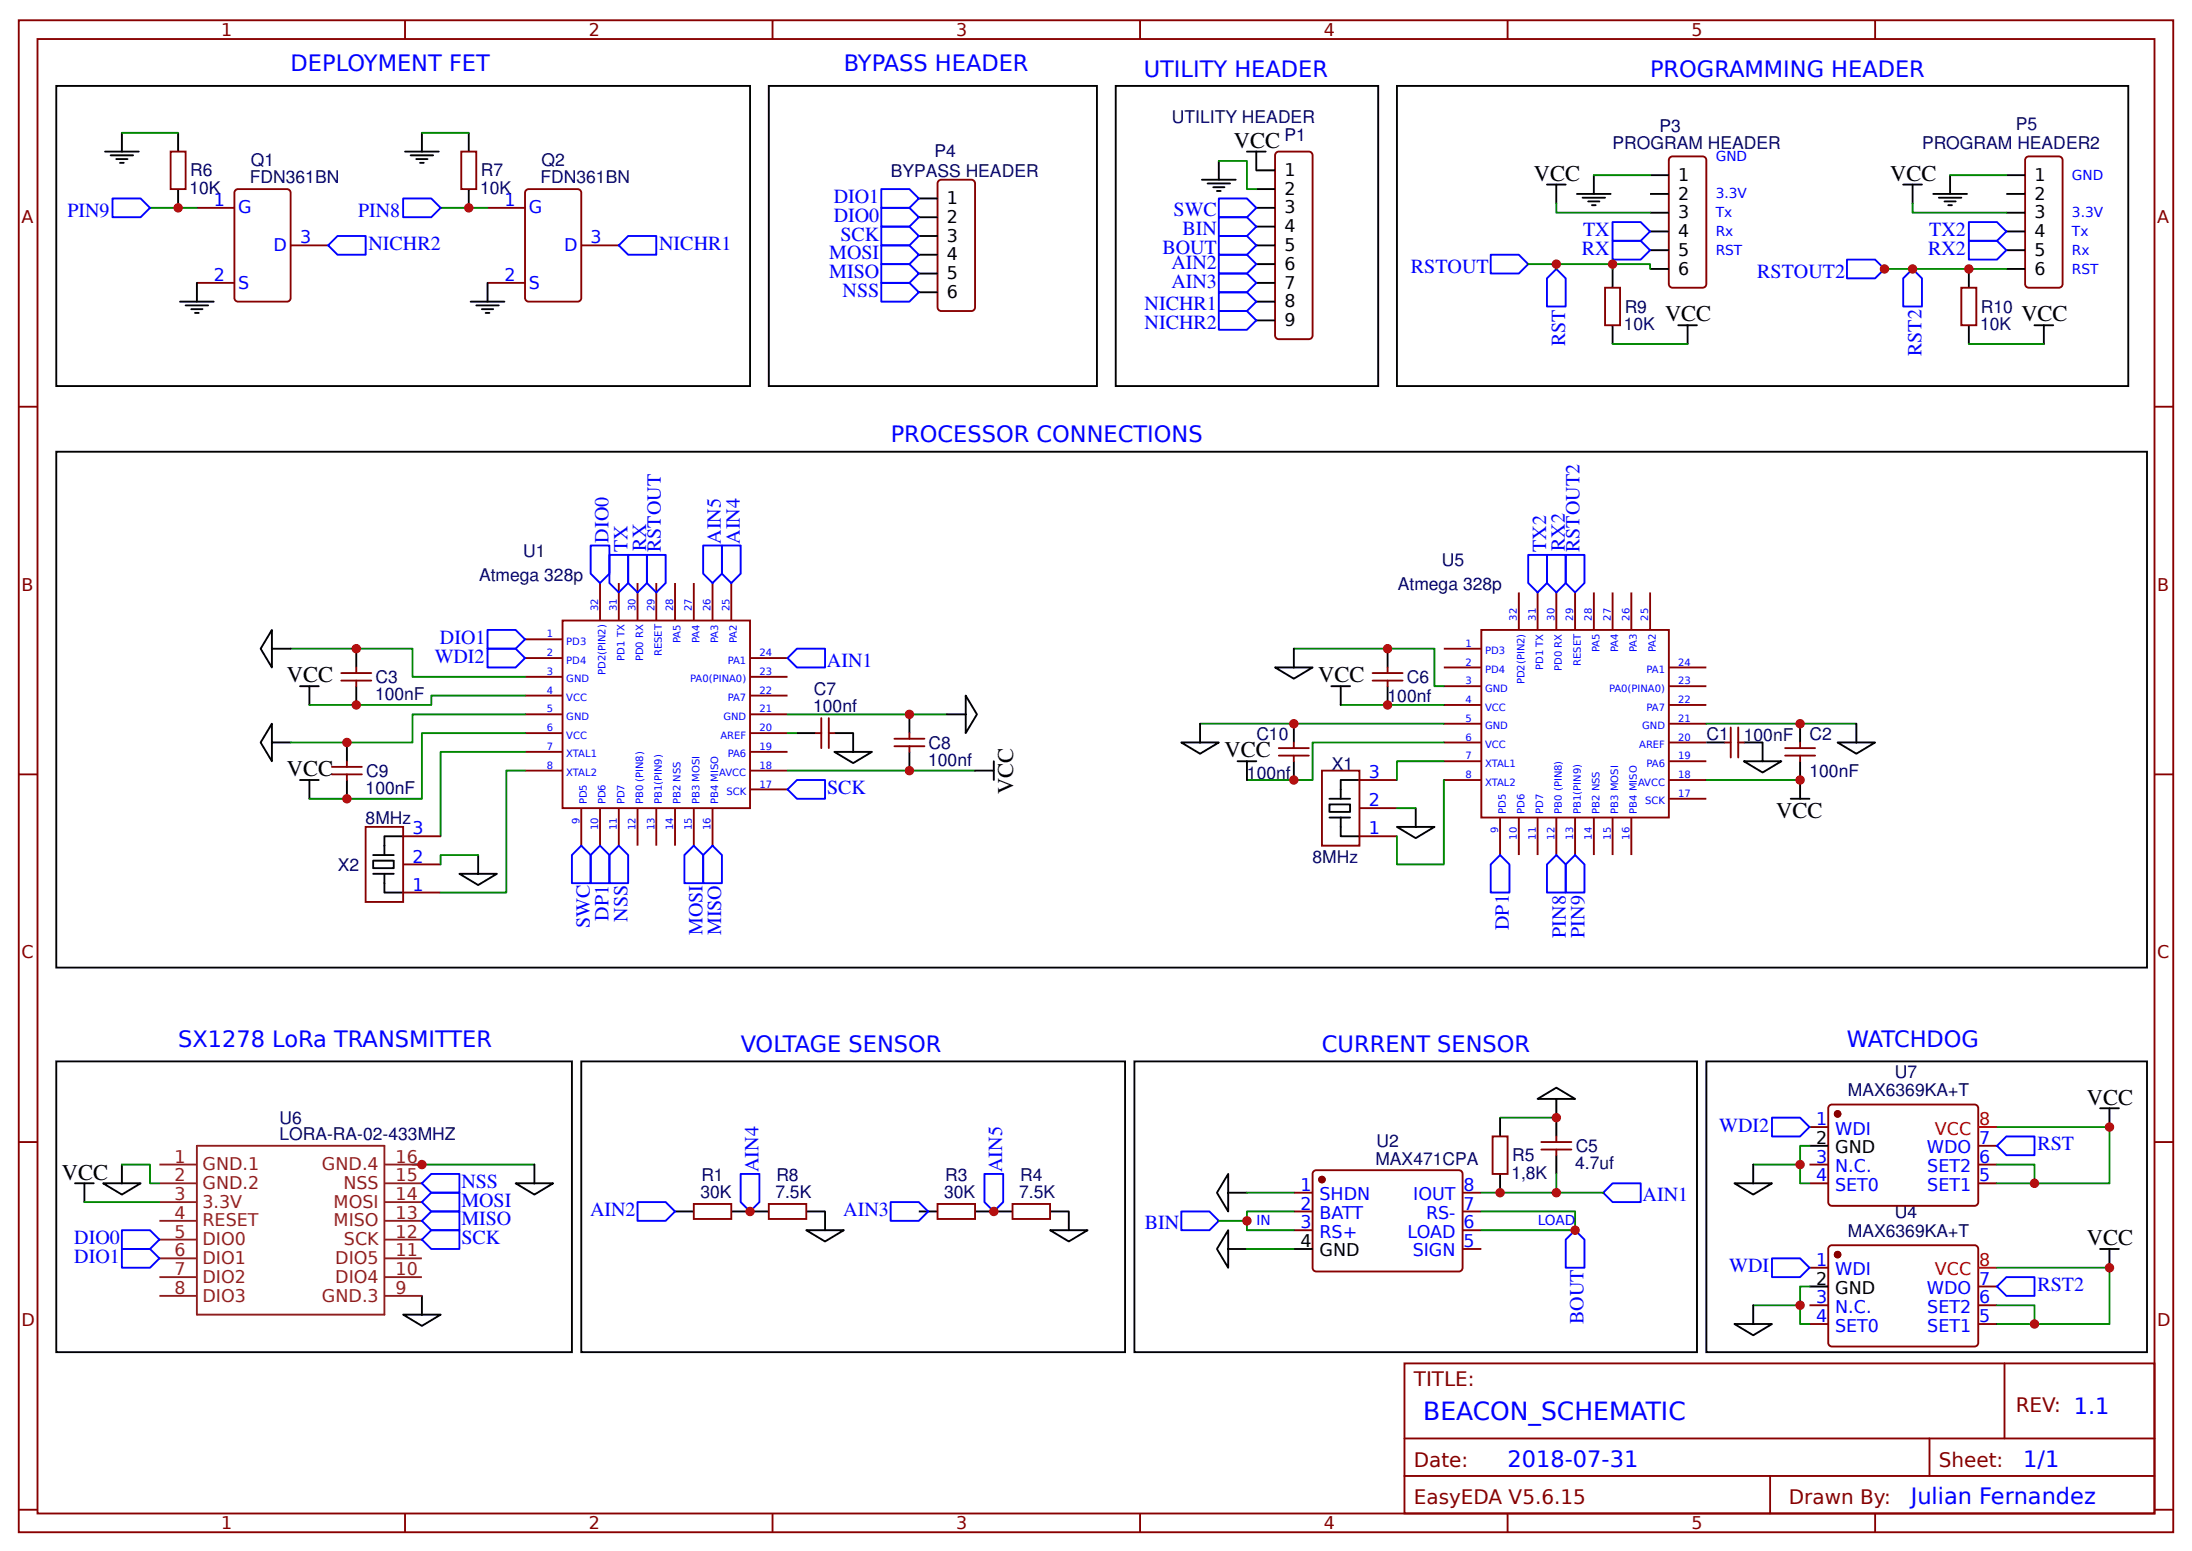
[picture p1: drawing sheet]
<svg xmlns="http://www.w3.org/2000/svg" width="309mm" height="219mm" viewBox="0 0 309 219" stroke-linecap="round" stroke-linejoin="round" font-family="sans-serif">
<g fill="none" stroke="#800" stroke-width=".26">
<path d="M2.6 2.9h304.1v213.2h-304.1zM5.3 5.5h298.7v208h-298.7zM57.1 2.9v2.6M109 2.9v2.6M160.9 2.9v2.6M212.7 2.9v2.6M264.6 2.9v2.6M24.1 21.4h2.1v5.3h-2.1zM27.8 39.9h5.3M27.8 29.3h5.3M33.3 26.7h7.2l.4 .2 .1 .3v14.8l-.3 .5h-7.1l-.5-.2v-.3v-14.8zM41 34.6h5.3"/>
<path d="M65.1 21.4h2.1v5.3h-2.1zM68.8 39.9h5.3M68.8 29.3h5.3M74.3 26.7h7.2l.4 .2 .1 .3v14.8l-.2 .5h-7.2l-.4-.2-.1-.3v-14.8zM82 34.6h5.3M132.6 25.4l4.5-.1 .2 .1 .3 .5v17.4l-.3 .5-.2 .1h-4.3l-.2-.1-.3-.5v-17.4zM180 21.6l.4-.2h4.3l.4 .2 .1 .3v25.4l-.3 .5h-.2h-4.3h-.2l-.3-.5v-25.4zM235.7 22.1h4.5l.5 .2 .1 .3v17.5l-.1 .2-.5 .3h-4.2l-.3-.1-.2-.4v-17.5zM286 22.1h4.5l.5 .2v.3v17.5v.2l-.5 .3h-4.2l-.3-.1-.3-.4v-17.5zM2.6 57.4h2.7M226.5 40.6h2.1v5.3h-2.1zM276.8 40.6h2.1v5.3h-2.1z"/>
<path d="M304 57.4h2.7M48.2 94.9h4.2M48.2 96h4.2M50.3 94.1v.8M50.3 96v.8M74.1 90.2h5.3M74.1 92.8h5.3M74.1 95.5h5.3M74.1 98.1h5.3M79.4 87.5h26.4v26.5h-26.4zM84.7 82.2v5.3M87.3 82.2v5.3"/>
<path d="M90 82.2v5.3M92.6 82.2v5.3M95.2 82.2v5.3M97.9 82.2v5.3M100.5 82.2v5.3M103.2 82.2v5.3M105.8 92.8h5.3M105.8 95.5h5.3M105.8 98.1h5.3M193.7 94.9h4.2M193.7 96h4.2M195.8 94.1v.8"/>
<path d="M195.8 96v.8M203.7 91.5h5.3M203.7 94.1h5.3M203.7 96.8h5.3M203.7 99.4h5.3M209 88.8h26.5v26.5h-26.5zM214.3 83.6v5.2M217 83.6v5.2M219.6 83.6v5.2M222.2 83.6v5.2M224.9 83.6v5.2M227.5 83.6v5.2"/>
<path d="M230.2 83.6v5.2M232.8 83.6v5.2M235.5 94.1h5.3M235.5 96.8h5.3M235.5 99.4h5.3M2.6 109.2h2.7M46.8 109.2h4.3M46.8 108.2h4.3M48.9 107.4v.8M48.9 109.2v.8M51.6 116.6h5.3v10.6h-5.3zM56.9 118h5.3"/>
<path d="M74.1 100.8h5.3M74.1 103.4h5.3M74.1 106h5.3M74.1 108.7h5.3M82 114v5.3M84.7 114v5.3M87.3 114v5.3M90 114v5.3M92.6 114v5.3M95.2 114v5.3M97.9 114v5.3M100.5 114v5.3"/>
<path d="M105.8 100.8h5.3M105.8 103.4h5.3M105.8 106h5.3M105.8 108.7h5.3M105.8 111.3h5.3M115.1 103.4h.8M115.9 101.3v4.2M116.9 103.4h.8M116.9 101.3v4.2M126.2 104.2h4.2M126.2 105.3h4.2M128.3 103.4v.8"/>
<path d="M128.3 105.3v.7M180.4 105.5h4.3M180.4 106.6h4.3M182.6 104.7v.8M182.6 106.6v.8M186.5 108.7h5.3v10.6h-5.3zM191.8 118h5.3M191.8 110h5.3M191.8 114h5.3M203.7 102.1h5.3M203.7 104.7h5.3M203.7 107.4h5.3"/>
<path d="M203.7 110h5.3M211.7 115.3v5.3M214.3 115.3v5.3M217 115.3v5.3M219.6 115.3v5.3M222.2 115.3v5.3M224.9 115.3v5.3M227.5 115.3v5.3M230.2 115.3v5.3M235.5 102.1h5.3M235.5 104.7h5.3M235.5 107.4h5.3"/>
<path d="M235.5 110h5.3M235.5 112.7h5.3M243.4 104.7h.8M244.2 102.6v4.2M245.3 104.7h.8M245.3 102.6v4.2M251.9 105.5h4.2M251.9 106.6h4.2M254 104.7v.8M254 106.6v.8M304 109.2h2.7M56.9 125.9h5.3"/>
<path d="M56.9 121.9h5.3M255.3 159h2.7M258 156l.5-.2h20.1l.3 .1 .2 .4v13.5l-.5 .3h-20.1l-.3-.1-.2-.5zM2.6 161.1h2.7M97.9 169.8h5.3v2.1h-5.3zM108.5 169.8h5.3v2.1h-5.3zM132.3 169.8h5.3v2.1h-5.3zM142.9 169.8h5.3v2.1h-5.3zM182.6 168.2h2.6M182.6 170.9h2.6M182.6 173.5h2.6M185.3 165.3l.4-.3h20.1l.3 .1 .3 .5-.1 13.5-.5 .2h-20.1h-.2l-.3-.5z"/>
<path d="M206.4 168.2h2.6M206.4 170.9h2.6M206.4 173.5h2.6M206.4 176.2h2.6M210.6 160.3h2.1v5.3h-2.1zM217.5 161.1h4.2M217.5 162.1h4.2M219.6 160.3v.8M219.6 162.1v.8M255.3 178.8h2.7M255.3 164.3h2.7M255.3 166.9h2.7"/>
<path d="M258 175.9l.5-.3h20.1l.3 .1 .2 .5v13.5l-.5 .2h-20.1l-.3-.1-.2-.4zM279.1 164.3h2.7M279.1 166.9h2.7M279.1 161.6h2.7M304 161.1h2.7M198.2 192.3h105.8v21.2h-105.8zM255.3 184.1h2.7M255.3 186.7h2.7M279.1 184.1h2.7M279.1 186.7h2.7M279.1 181.5h2.7M282.8 192.3v10.6"/>
<path d="M2.6 212.9h2.7M57.1 213.5v2.6M109 213.5v2.6M160.9 213.5v2.6M198.2 202.9h105.8M198.2 208.2h105.8M212.7 213.5v2.6M249.8 208.2v5.3M264.6 213.5v2.6M272.3 202.9v5.3M304 212.9h2.7"/>
</g>
<g fill="none" stroke="#080" stroke-width=".26">
<path d="M17.2 18.7h7.9M59.5 18.7h6.6M21.2 29.3h6.6M62.2 29.3h6.6M172 22.7h3.9v4h1.4M215.6 37.3h4v.6M219.6 28.7v1.3h13.2M219.6 37.3h7.9v.6M224.9 24.7h7.9M227.5 37.3h5.3v.6M265.9 37.9h17.2M269.9 28.7v1.3h13.2"/>
<path d="M275.2 24.7h7.9M227.5 48.5h10.6M277.8 48.5h10.6M41 91.5h17.2v4h15.9M74.1 98.1h-13.2v1.3h-17.2M182.6 91.5h19.8v5.3h1.3M189.2 99.4h14.5M74.1 100.8h-15.9v3.9h-17.2M74.1 106h-11.9v12M74.1 103.4h-14.6v9.3h-15.8M74.1 108.7h-2.7v17.2h-9.2M111.1 100.8h22.5"/>
<path d="M111.1 108.7h26.5M111.1 103.4h1.3M169.3 102.1h34.4M197.1 114h2.7M203.7 107.4h-6.6v2.6M203.7 104.7h-18.5v5.3h-9.3M203.7 110v11.9h-6.6v-3.9M240.8 110h13.2M240.8 102.1h21.1M67.5 120.6h-5.3v1.3M211.7 157.6h7.9M281.8 159h15.9v7.9h-15.9"/>
<path d="M11.9 169.5h10.6M17.2 164.3h4v2.6h1.3M58.2 164.3h17.2M172 172.2h3.9M175.9 176.2h6.7M175.9 168.2h6.7M182.6 170.9h-6.7v2.6h6.7M209 170.9h13.2v2.6h-13.2M209 168.2h17.2M219.6 165.6v2.6M247.4 164.3h6.6v2.6h1.3M255.3 161.6h-1.3v2.7"/>
<path d="M281.8 178.8h15.9v7.9h-15.9M281.8 164.3h5.3v2.6M247.4 184.1h6.6v2.6h1.3M255.3 181.5h-1.3v2.6M281.8 184.1h5.3v2.6"/>
</g>
<g fill="none" stroke="#000" stroke-width=".26">
<path d="M7.9 12.1h97.9v42.4h-97.9zM17.2 18.7v2.7M25.1 18.7v2.7M59.5 18.7v2.7M66.1 18.7v2.7M108.5 12.1h46.3v42.4h-46.3zM157.4 12.1h37.1v42.4h-37.1zM197.1 12.1h103.2v42.4h-103.2zM14.8 21.4h4.8M15.6 21.9h3.2M16.4 22.4h1.6M16.9 23h.6"/>
<path d="M25.1 26.7v2.6M27.8 39.9v2.6M57.1 21.4h4.8M57.9 21.9h3.2M58.7 22.4h1.6M59.3 23h.5M66.1 26.7v2.6M68.8 39.9v2.6M129.6 28h2.7M129.6 30.6h2.7M129.6 33.3h2.7M129.6 35.9h2.7"/>
<path d="M129.6 38.6h2.7M169.6 25.3h4.8M170.4 25.9h3.2M171.2 26.4h1.6M171.7 26.9h.5M172 22.7v2.6M175.9 21.4h2.7M177.3 21.4v2.6h2.6M177.3 26.7h2.6M177.3 29.3h2.6M177.3 32h2.6M177.3 34.6h2.6"/>
<path d="M177.3 37.3h2.6M177.3 39.9h2.6M218.3 26h2.6M219.6 26v2.7M222.5 27.4h4.8M223.3 27.9h3.2M224.1 28.4h1.6M224.6 28.9h.6M224.9 24.7v2.7M227.5 37.9v2.7M232.8 24.7h2.7M232.8 27.4h2.7"/>
<path d="M232.8 30h2.7M232.8 32.6h2.7M232.8 35.3h2.7M232.8 37.9h2.7M268.5 26h2.7M269.9 26v2.7M272.8 27.4h4.7M273.6 27.9h3.2M274.4 28.4h1.6M274.9 28.9h.5M275.2 24.7v2.7M277.8 37.9v2.7"/>
<path d="M283.1 24.7h2.6M283.1 27.4h2.6M283.1 30h2.6M283.1 32.6h2.6M283.1 35.3h2.6M283.1 37.9h2.6M25.4 42.5h4.8M26.2 43.1h3.2M27 43.6h1.6M27.5 44.1h.5M66.4 42.5h4.8M67.2 43.1h3.2"/>
<path d="M68 43.6h1.6M68.5 44.1h.6M129.6 41.2h2.7M177.3 42.5h2.6M177.3 45.2h2.6M227.5 45.9v2.6M236.8 45.9h2.6M238.1 45.9v2.6M277.8 45.9v2.6M287.1 45.9h2.6M288.4 45.9v2.6M7.9 63.7h295v72.8h-295z"/>
<path d="M38.4 88.8v5.3l-1.6-2.6zM38.4 91.5h2.6M42.3 96.8h2.7M43.7 96.8v2.6M50.3 91.5v2.6M50.3 96.8v2.6M136.3 98.1l1.5 2.7-1.5 2.6zM179.9 94.1h5.3l-2.6 1.6zM182.6 91.5v2.6M187.9 96.8h2.6M189.2 96.8v2.6M195.8 91.5v2.6"/>
<path d="M195.8 96.8v2.6M38.4 102.1v5.3l-1.6-2.7zM38.4 104.7h2.6M42.3 110h2.7M43.7 110v2.7M48.9 104.7v2.7M48.9 110v2.7M56.9 118h-2.7v2.6M112.4 103.4h2.7M117.7 106h5.3l-2.6 1.6zM117.7 103.4h2.7v2.6M128.3 100.8v2.6"/>
<path d="M128.3 106v2.7M133.6 100.8h2.7M137.6 108.7h2.6M140.2 107.4v2.6M166.7 104.7h5.3l-2.7 1.6zM169.3 102.1v2.6M174.6 107.4h2.7M175.9 107.4v2.6M182.6 102.1v2.6M182.6 107.4v2.6M187.6 113.5h2.9v1h-2.9zM187.6 112.7h2.9"/>
<path d="M187.6 115.3h2.9M189.2 115.3v2.7h2.6M191.8 110h-2.6v2.7M197.1 116.6h5.3l-2.6 1.6zM199.8 114v2.6M240.8 104.7h2.6M246.1 107.4h5.3l-2.7 1.6zM246.1 104.7h2.6v2.7M252.7 112.7h2.6M254 102.1v2.6M254 107.4v5.3M259.3 104.7h5.3l-2.7 1.6z"/>
<path d="M261.9 102.1v2.6M52.7 121.4h2.9v1h-2.9zM52.7 120.6h2.9M52.7 123.2h2.9M54.2 123.2v2.7h2.7M64.8 123.2h5.3l-2.6 1.6zM67.5 120.6v2.6M7.9 149.7h72.8v41h-72.8zM82 149.7h76.7v41h-76.7zM160.1 149.7h79.3v41h-79.3zM211.7 157.6v2.7M217 155l2.6-1.6 2.6 1.6z"/>
<path d="M219.6 155v5.3M240.8 149.7h62.1v41h-62.1zM296.3 156.3h2.7M297.7 156.3v2.7M10.6 166.9h2.6M11.9 166.9v2.6M14.6 166.9h5.2l-2.6 1.6zM17.2 164.3v2.6M72.8 166.9h5.3l-2.7 1.6zM75.4 164.3v2.6M95.2 170.9h2.7M103.2 170.9h5.3"/>
<path d="M113.8 173.5h5.3l-2.7 1.6zM113.8 170.9h2.6v2.6M129.6 170.9h2.7M137.6 170.9h5.3M148.2 173.5h5.3l-2.7 1.6zM148.2 170.9h2.6v2.6M173.3 173.5v5.3l-1.6-2.6zM173.3 165.6v5.3l-1.6-2.7zM173.3 176.2h2.6M173.3 168.2h2.6M182.6 176.2h2.6M211.7 165.6v2.6"/>
<path d="M219.6 162.9v2.7M244.7 166.9h5.3l-2.6 1.6zM247.4 164.3v2.6M255.3 161.6h2.7M296.3 176.2h2.7M297.7 176.2v2.6M56.9 185.4h5.3l-2.7 1.6zM59.5 182.8v2.6M244.7 186.7h5.3l-2.6 1.6zM247.4 184.1v2.6M255.3 181.5h2.7"/>
</g>
<g fill="#800" stroke="#800" stroke-width=".26">
<circle cx="186.5" cy="166.4" r=".4"/>
<circle cx="259.3" cy="177" r=".4"/>
<circle cx="259.3" cy="157.1" r=".4"/>
</g>
<g fill="none" stroke="#8d2323" stroke-width=".26">
<path d="M22.5 164.3h5.3M22.5 166.9h5.3M22.5 169.5h5.3M22.5 172.2h5.3M22.5 174.8h5.3M22.5 177.5h5.3M27.8 161.6h26.4v23.8h-26.4zM54.2 164.3h5.3M54.2 166.9h5.3M54.2 169.5h5.3M54.2 172.2h5.3M54.2 174.8h5.3"/>
<path d="M54.2 177.5h5.3M22.5 180.1h5.3M22.5 182.8h5.3M54.2 180.1h5.3M54.2 182.8h5.3"/>
</g>
<path d="M279.1 159h2.7M279.1 178.8h2.7" fill="none" stroke="#f00" stroke-width=".26"/>
<g fill="none" stroke="#00f" stroke-width=".26">
<path d="M15.9 28h3.9l1.4 1.3-1.4 1.3h-3.9zM46.3 34.6l1.3-1.3h4v2.6h-4zM56.9 28h4l1.3 1.3-1.3 1.3h-4zM87.3 34.6l1.3-1.3h4v2.6h-4zM124.4 29.3h3.9l1.3 1.3-1.3 1.4h-3.9zM124.4 26.7h3.9l1.3 1.3-1.3 1.3h-3.9zM124.4 39.9h3.9l1.3 1.3-1.3 1.3h-3.9zM124.4 37.3h3.9l1.3 1.3-1.3 1.3h-3.9zM124.4 34.6h3.9l1.3 1.3-1.3 1.4h-3.9zM124.4 32h3.9l1.3 1.3-1.3 1.3h-3.9zM172 28h3.9l1.4 1.3-1.4 1.3h-3.9zM172 30.6h3.9l1.4 1.4-1.4 1.3h-3.9z"/>
<path d="M172 33.3h3.9l1.4 1.3-1.4 1.3h-3.9zM172 38.6h3.9l1.4 1.3-1.4 1.3h-3.9zM172 35.9h3.9l1.4 1.4-1.4 1.3h-3.9zM210.3 35.9h4l1.3 1.4-1.3 1.3h-4zM219.6 37.9l1.3 1.4v3.9h-2.6v-3.9zM227.5 34h4l1.3 1.3-1.3 1.3h-4zM227.5 31.3h4l1.3 1.3-1.3 1.4h-4zM260.6 36.6h4l1.3 1.3-1.3 1.4h-4zM268.5 39.3l1.4-1.4 1.3 1.4v3.9h-2.7zM277.8 34h4l1.3 1.3-1.3 1.3h-4zM277.8 31.3h4l1.3 1.3-1.3 1.4h-4zM172 41.2h3.9l1.4 1.3-1.4 1.4h-3.9z"/>
<path d="M172 43.9h3.9l1.4 1.3-1.4 1.3h-3.9zM83.3 76.9h2.7v4l-1.3 1.3-1.4-1.3zM86 78.3h2.6v3.9l-1.3 1.4-1.3-1.4zM88.6 78.3h2.7v3.9l-1.3 1.4-1.4-1.4zM91.3 78.3h2.6v3.9l-1.3 1.4-1.3-1.4zM99.2 76.9h2.7v4l-1.4 1.3-1.3-1.3zM101.9 76.9h2.6v4l-1.3 1.3-1.3-1.3zM215.6 78.3h2.7v3.9l-1.3 1.4-1.4-1.4zM218.3 78.3h2.6v3.9l-1.3 1.4-1.3-1.4zM220.9 78.3h2.7v3.9l-1.4 1.4-1.3-1.4zM68.8 91.5h4l1.3 1.3-1.3 1.3h-4zM68.8 88.8h4l1.3 1.4-1.3 1.3h-4z"/>
<path d="M112.4 91.5h4v2.6h-4l-1.3-1.3zM84.7 119.3l1.3 1.3v4h-2.7v-4zM87.3 119.3l1.3 1.3v4h-2.6v-4zM100.5 119.3l1.4 1.3v4h-2.7v-4zM111.1 111.3l1.3-1.3h4v2.7h-4zM80.7 120.6l1.3-1.3 1.3 1.3v4h-2.6zM96.6 120.6l1.3-1.3 1.3 1.3v4h-2.6zM210.3 121.9l1.4-1.3 1.3 1.3v4h-2.7zM218.3 121.9l1.3-1.3 1.3 1.3v4h-2.6zM222.2 120.6l1.4 1.3v4h-2.7v-4zM250 157.6h4l1.3 1.4-1.3 1.3h-4zM17.2 173.5h4l1.3 1.3-1.3 1.4h-4z"/>
<path d="M17.2 176.2h4l1.3 1.3-1.3 1.3h-4zM59.5 169.5l1.4-1.3h3.9v2.7h-3.9zM59.5 172.2l1.4-1.3h3.9v2.6h-3.9zM60.9 165.6h3.9v2.6h-3.9l-1.4-1.3zM60.9 173.5h3.9v2.7h-3.9l-1.4-1.4zM90 169.5h3.9l1.3 1.4-1.3 1.3h-3.9zM104.5 165.6h2.7v3.9l-1.4 1.4-1.3-1.4zM125.7 169.5h3.9l1.4 1.4-1.4 1.3h-3.9zM138.9 165.6h2.7v3.9l-1.4 1.4-1.3-1.4zM166.7 170.9h4l1.3 1.3-1.3 1.3h-4zM222.2 173.5l1.4 1.3v4h-2.7v-4zM226.2 168.2l1.3-1.3h4v2.6h-4z"/>
<path d="M250 177.5h4l1.3 1.3-1.3 1.3h-4zM283.1 160.3h4v2.6h-4l-1.3-1.3zM283.1 180.1h4v2.7h-4l-1.3-1.3z"/>
</g>
<g fill="#c00">
<circle cx="50.3" cy="99.4" r=".66"/>
<circle cx="48.9" cy="112.7" r=".66"/>
<circle cx="182.6" cy="110" r=".66"/>
<circle cx="182.6" cy="102.1" r=".66"/>
<circle cx="195.8" cy="99.4" r=".66"/>
<circle cx="195.8" cy="91.5" r=".66"/>
<circle cx="254" cy="102.1" r=".66"/>
<circle cx="254" cy="110" r=".66"/>
<circle cx="219.6" cy="37.3" r=".66"/>
<circle cx="265.9" cy="37.9" r=".66"/>
<circle cx="269.9" cy="37.9" r=".66"/>
<circle cx="254" cy="164.3" r=".66"/>
<circle cx="287.1" cy="166.9" r=".66"/>
<circle cx="297.7" cy="159" r=".66"/>
<circle cx="297.7" cy="178.8" r=".66"/>
<circle cx="287.1" cy="186.7" r=".66"/>
<circle cx="66.1" cy="29.3" r=".66"/>
<circle cx="25.1" cy="29.3" r=".66"/>
<circle cx="254" cy="184.1" r=".66"/>
<circle cx="59.5" cy="164.3" r=".66"/>
<circle cx="222.2" cy="173.5" r=".66"/>
<circle cx="128.3" cy="100.8" r=".66"/>
<circle cx="128.3" cy="108.7" r=".66"/>
<circle cx="50.3" cy="91.5" r=".66"/>
<circle cx="48.9" cy="104.7" r=".66"/>
<circle cx="219.6" cy="157.6" r=".66"/>
<circle cx="277.8" cy="37.9" r=".66"/>
<circle cx="227.5" cy="37.3" r=".66"/>
<circle cx="211.7" cy="168.2" r=".66"/>
<circle cx="219.6" cy="168.2" r=".66"/>
<circle cx="175.9" cy="172.2" r=".66"/>
<circle cx="105.8" cy="170.9" r=".66"/>
<circle cx="140.2" cy="170.9" r=".66"/>
</g>
<text font-size="3.5" fill="#00f" x="200.8" y="200.2">BEACON_SCHEMATIC</text>
<g font-size="3.2" fill="#00f">
<text x="41" y="10">DEPLOYMENT FET</text>
<text x="119.1" y="10">BYPASS HEADER</text>
<text x="161.4" y="10.8">UTILITY HEADER</text>
<text x="232.8" y="10.8">PROGRAMMING HEADER</text>
<text x="125.7" y="62.4">PROCESSOR CONNECTIONS</text>
<text x="25.1" y="147.6">SX1278 LoRa TRANSMITTER</text>
<text x="104.5" y="148.4">VOLTAGE SENSOR</text>
<text x="186.5" y="148.4">CURRENT SENSOR</text>
<text x="260.6" y="147.6">WATCHDOG</text>
<text x="212.7" y="206.9">2018-07-31</text>
<text x="285.5" y="206.9">1/1</text>
<text x="269.6" y="212.1">Julian Fernandez</text>
</g>
<g font-size="3.2">
<text x="174.1" y="20.8">VCC</text>
<text x="216.4" y="25.5">VCC</text>
<text x="266.7" y="25.5">VCC</text>
<text x="234.9" y="45.3">VCC</text>
<text x="285.2" y="45.3">VCC</text>
<text x="40.5" y="96.3">VCC</text>
<text x="186" y="96.3">VCC</text>
<text x="172.8" y="106.8">VCC</text>
<text x="40.5" y="109.5">VCC</text>
<text x="142.9" y="112.1" transform="rotate(-90 142.9 112.1)">VCC</text>
<text x="250.6" y="115.3">VCC</text>
<text x="294.5" y="155.8">VCC</text>
<text x="8.7" y="166.4">VCC</text>
<text x="294.5" y="175.6">VCC</text>
</g>
<g font-size="2.8" fill="#00f">
<text x="117.6" y="28.6">DIO1</text>
<text x="9.5" y="30.6">PIN9</text>
<text x="50.5" y="30.6">PIN8</text>
<text x="52" y="35.2">NICHR2</text>
<text x="93" y="35.2">NICHR1</text>
<text x="117.6" y="31.3">DIO0</text>
<text x="118.6" y="33.9">SCK</text>
<text x="164" y="35.8">BOUT</text>
<text x="165.6" y="30.5">SWC</text>
<text x="166.8" y="33.2">BIN</text>
<text x="223.2" y="35.9">RX</text>
<text x="223.4" y="33.3">TX</text>
<text x="272.1" y="35.9">RX2</text>
<text x="272.2" y="33.3">TX2</text>
<text x="117" y="39.2">MISO</text>
<text x="117" y="36.6">MOSI</text>
<text x="118.9" y="41.9">NSS</text>
<text x="165.3" y="40.6">AIN3</text>
<text x="165.3" y="38">AIN2</text>
<text x="199.1" y="38.5">RSTOUT</text>
<text x="248" y="39.1">RSTOUT2</text>
<text x="161.5" y="43.8">NICHR1</text>
<text x="161.5" y="46.4">NICHR2</text>
<text x="220.9" y="48.8" transform="rotate(-90 220.9 48.8)">RST</text>
<text x="271.1" y="50.2" transform="rotate(-90 271.1 50.2)">RST2</text>
<text x="85.9" y="76.5" transform="rotate(-90 85.9 76.5)">DIO0</text>
<text x="88.5" y="77.8" transform="rotate(-90 88.5 77.8)">TX</text>
<text x="91.2" y="77.7" transform="rotate(-90 91.2 77.7)">RX</text>
<text x="93.2" y="77.9" transform="rotate(-90 93.2 77.9)">RSTOUT</text>
<text x="101.7" y="76.7" transform="rotate(-90 101.7 76.7)">AIN5</text>
<text x="104.4" y="76.7" transform="rotate(-90 104.4 76.7)">AIN4</text>
<text x="218.2" y="77.8" transform="rotate(-90 218.2 77.8)">TX2</text>
<text x="220.8" y="77.7" transform="rotate(-90 220.8 77.7)">RX2</text>
<text x="222.9" y="77.9" transform="rotate(-90 222.9 77.9)">RSTOUT2</text>
<text x="61.3" y="93.5">WDI2</text>
<text x="62.1" y="90.8">DIO1</text>
<text x="116.7" y="94">AIN1</text>
<text x="116.7" y="112">SCK</text>
<text x="83.2" y="130.9" transform="rotate(-90 83.2 130.9)">SWC</text>
<text x="85.9" y="129.9" transform="rotate(-90 85.9 129.9)">DP1</text>
<text x="88.5" y="130" transform="rotate(-90 88.5 130)">NSS</text>
<text x="99.1" y="131.9" transform="rotate(-90 99.1 131.9)">MOSI</text>
<text x="101.8" y="131.9" transform="rotate(-90 101.8 131.9)">MISO</text>
<text x="212.9" y="131.2" transform="rotate(-90 212.9 131.2)">DP1</text>
<text x="220.9" y="132.2" transform="rotate(-90 220.9 132.2)">PIN8</text>
<text x="223.6" y="132.2" transform="rotate(-90 223.6 132.2)">PIN9</text>
<text x="242.6" y="159.6">WDI2</text>
<text x="65.1" y="167.5">NSS</text>
<text x="107" y="165.3" transform="rotate(-90 107 165.3)">AIN4</text>
<text x="141.4" y="165.3" transform="rotate(-90 141.4 165.3)">AIN5</text>
<text x="287.5" y="162.2">RST</text>
<text x="65.1" y="170.2">MOSI</text>
<text x="65.1" y="172.8">MISO</text>
<text x="83.3" y="171.6">AIN2</text>
<text x="119" y="171.6">AIN3</text>
<text x="161.6" y="173.4">BIN</text>
<text x="231.8" y="169.4">AIN1</text>
<text x="10.5" y="175.5">DIO0</text>
<text x="10.5" y="178.1">DIO1</text>
<text x="65.1" y="175.5">SCK</text>
<text x="244" y="179.4">WDI</text>
<text x="287.5" y="182.1">RST2</text>
<text x="223.5" y="186.8" transform="rotate(-90 223.5 186.8)">BOUT</text>
</g>
<g font-size="2.8" fill="#800">
<text x="199.5" y="195.5">TITLE:</text>
<text x="284.4" y="199.2">REV: 1.1</text>
<text x="199.5" y="206.9">Date:</text>
<text x="273.6" y="206.9">Sheet:</text>
<text x="199.5" y="212.1">EasyEDA V5.6.15</text>
<text x="252.4" y="212.1">Drawn By:</text>
</g>
<g font-size="2.5" fill="#800">
<text x="31.2" y="5.1">1</text>
<text x="83.1" y="5.1">2</text>
<text x="134.9" y="5.1">3</text>
<text x="186.8" y="5.1">4</text>
<text x="238.7" y="5.1">5</text>
<text x="3" y="31.4">A</text>
<text x="304.4" y="31.4">A</text>
<text x="3" y="83.3">B</text>
<text x="304.4" y="83.3">B</text>
<text x="3" y="135.1">C</text>
<text x="304.4" y="135.1">C</text>
<text x="3" y="187">D</text>
<text x="304.4" y="187">D</text>
<text x="31.2" y="215.7">1</text>
<text x="83.1" y="215.7">2</text>
<text x="134.9" y="215.7">3</text>
<text x="186.8" y="215.7">4</text>
<text x="238.7" y="215.7">5</text>
</g>
<g font-size="2.5" fill="#000080">
<text x="165.4" y="17.3">UTILITY HEADER</text>
<text x="35.4" y="23.5">Q1</text>
<text x="76.4" y="23.5">Q2</text>
<text x="131.8" y="22.2">P4</text>
<text x="181.2" y="19.9">P1</text>
<text x="227.5" y="21">PROGRAM HEADER</text>
<text x="234.2" y="18.6">P3</text>
<text x="271.2" y="21">PROGRAM HEADER2</text>
<text x="284.4" y="18.3">P5</text>
<text x="26.7" y="27.3">10K</text>
<text x="26.8" y="24.9">R6</text>
<text x="35.3" y="25.9">FDN361BN</text>
<text x="67.7" y="27.3">10K</text>
<text x="67.9" y="24.9">R7</text>
<text x="76.3" y="25.9">FDN361BN</text>
<text x="125.7" y="25">BYPASS HEADER</text>
<text x="229.1" y="46.5">10K</text>
<text x="229.2" y="44.1">R9</text>
<text x="279.4" y="46.5">10K</text>
<text x="279.5" y="44.1">R10</text>
<text x="67.6" y="81.9">Atmega 328p</text>
<text x="73.8" y="78.5">U1</text>
<text x="197.2" y="83.2">Atmega 328p</text>
<text x="203.5" y="79.9">U5</text>
<text x="52.9" y="98.7">100nF</text>
<text x="53" y="96.3">C3</text>
<text x="114.7" y="100.5">100nf</text>
<text x="114.8" y="98.1">C7</text>
<text x="195.8" y="99">100nf</text>
<text x="198.5" y="96.3">C6</text>
<text x="131" y="108">100nf</text>
<text x="131" y="105.6">C8</text>
<text x="177.3" y="104.3">C10</text>
<text x="240.8" y="104.3">C1</text>
<text x="246.1" y="104.6">100nF</text>
<text x="255.3" y="104.3">C2</text>
<text x="51.6" y="112">100nF</text>
<text x="51.7" y="109.6">C9</text>
<text x="175.9" y="109.9">100nf</text>
<text x="187.9" y="108.5">X1</text>
<text x="255.3" y="109.6">100nF</text>
<text x="51.6" y="116.2">8MHz</text>
<text x="47.7" y="122.9">X2</text>
<text x="185.2" y="121.8">8MHz</text>
<text x="260.7" y="154.7">MAX6369KA+T</text>
<text x="267.4" y="152">U7</text>
<text x="39.4" y="160.8">LORA-RA-02-433MHZ</text>
<text x="39.4" y="158.5">U6</text>
<text x="194.2" y="161.8">U2</text>
<text x="99" y="166.6">R1</text>
<text x="109.5" y="166.6">R8</text>
<text x="133.4" y="166.6">R3</text>
<text x="143.9" y="166.6">R4</text>
<text x="194.1" y="164.3">MAX471CPA</text>
<text x="213.3" y="166.2">1,8K</text>
<text x="213.4" y="163.8">R5</text>
<text x="222.2" y="164.9">4.7uf</text>
<text x="222.3" y="162.5">C5</text>
<text x="98.8" y="169">30K</text>
<text x="109.4" y="169">7.5K</text>
<text x="133.2" y="169">30K</text>
<text x="143.8" y="169">7.5K</text>
<text x="267.4" y="171.8">U4</text>
<text x="260.7" y="174.5">MAX6369KA+T</text>
</g>
<g font-size="2.5" fill="#00f">
<text x="30.2" y="29.1">1</text>
<text x="71.2" y="29.1">1</text>
<text x="33.6" y="30.1">G</text>
<text x="38.6" y="35.4">D</text>
<text x="42.3" y="34.3">3</text>
<text x="74.6" y="30.1">G</text>
<text x="79.6" y="35.4">D</text>
<text x="83.3" y="34.3">3</text>
<text x="30.2" y="39.6">2</text>
<text x="33.6" y="40.7">S</text>
<text x="71.2" y="39.6">2</text>
<text x="74.6" y="40.7">S</text>
<text x="193.1" y="113.7">2</text>
<text x="193.1" y="109.7">3</text>
<text x="58.2" y="117.7">3</text>
<text x="193.1" y="117.7">1</text>
<text x="58.2" y="125.6">1</text>
<text x="58.2" y="121.7">2</text>
<text x="256.3" y="158.7">1</text>
<text x="258.9" y="160">WDI</text>
<text x="279.3" y="161.3">7</text>
<text x="183.5" y="168">1</text>
<text x="206.5" y="168">8</text>
<text x="256.3" y="164">3</text>
<text x="256.3" y="166.6">4</text>
<text x="258.9" y="165.3">N.C.</text>
<text x="258.9" y="168">SET0</text>
<text x="271.9" y="162.7">WDO</text>
<text x="271.9" y="168">SET1</text>
<text x="271.9" y="165.3">SET2</text>
<text x="279.3" y="166.6">5</text>
<text x="279.3" y="164">6</text>
<text x="183.5" y="170.6">2</text>
<text x="183.5" y="173.2">3</text>
<text x="186.2" y="169.3">SHDN</text>
<text x="186.2" y="171.9">BATT</text>
<text x="199.4" y="169.3">IOUT</text>
<text x="201.2" y="171.9">RS-</text>
<text x="206.5" y="173.2">6</text>
<text x="206.5" y="170.6">7</text>
<text x="186.2" y="174.6">RS+</text>
<text x="198.6" y="174.6">LOAD</text>
<text x="199.3" y="177.2">SIGN</text>
<text x="206.5" y="175.9">5</text>
<text x="256.3" y="178.5">1</text>
<text x="258.9" y="179.9">WDI</text>
<text x="256.3" y="183.8">3</text>
<text x="258.9" y="185.2">N.C.</text>
<text x="271.9" y="182.5">WDO</text>
<text x="271.9" y="185.2">SET2</text>
<text x="279.3" y="183.8">6</text>
<text x="279.3" y="181.2">7</text>
<text x="256.3" y="186.5">4</text>
<text x="258.9" y="187.8">SET0</text>
<text x="271.9" y="187.8">SET1</text>
<text x="279.3" y="186.5">5</text>
</g>
<g font-size="2.5">
<text x="133.6" y="28.8">1</text>
<text x="181.2" y="24.8">1</text>
<text x="181.2" y="27.5">2</text>
<text x="236.8" y="25.5">1</text>
<text x="236.8" y="28.1">2</text>
<text x="287.1" y="25.5">1</text>
<text x="287.1" y="28.1">2</text>
<text x="133.6" y="31.4">2</text>
<text x="133.6" y="34.1">3</text>
<text x="181.2" y="30.1">3</text>
<text x="181.2" y="32.8">4</text>
<text x="181.2" y="35.4">5</text>
<text x="236.8" y="30.8">3</text>
<text x="236.8" y="33.4">4</text>
<text x="287.1" y="30.8">3</text>
<text x="287.1" y="33.4">4</text>
<text x="133.6" y="36.7">4</text>
<text x="133.6" y="39.4">5</text>
<text x="181.2" y="38">6</text>
<text x="181.2" y="40.7">7</text>
<text x="236.8" y="36.1">5</text>
<text x="236.8" y="38.7">6</text>
<text x="287.1" y="36.1">5</text>
<text x="287.1" y="38.7">6</text>
<text x="133.6" y="42">6</text>
<text x="181.2" y="43.3">8</text>
<text x="181.2" y="46">9</text>
<text x="256.3" y="161.3">2</text>
<text x="258.9" y="162.7">GND</text>
<text x="183.5" y="175.9">4</text>
<text x="186.2" y="177.2">GND</text>
<text x="256.3" y="181.2">2</text>
<text x="258.9" y="182.5">GND</text>
</g>
<g font-size="2.5" fill="#f00">
<text x="273" y="160">VCC</text>
<text x="279.3" y="158.7">8</text>
<text x="273" y="179.9">VCC</text>
<text x="279.3" y="178.5">8</text>
</g>
<g font-size="2.5" fill="#8d2323">
<text x="24.6" y="164">1</text>
<text x="24.6" y="166.6">2</text>
<text x="28.6" y="165">GND.1</text>
<text x="28.6" y="167.7">GND.2</text>
<text x="45.4" y="165">GND.4</text>
<text x="48.5" y="167.7">NSS</text>
<text x="55.8" y="166.6">15</text>
<text x="55.8" y="164">16</text>
<text x="24.6" y="169.3">3</text>
<text x="24.6" y="171.9">4</text>
<text x="28.6" y="170.3">3.3V</text>
<text x="28.6" y="173">RESET</text>
<text x="47.1" y="173">MISO</text>
<text x="47.1" y="170.3">MOSI</text>
<text x="55.8" y="171.9">13</text>
<text x="55.8" y="169.3">14</text>
<text x="24.6" y="174.6">5</text>
<text x="24.6" y="177.2">6</text>
<text x="24.6" y="179.9">7</text>
<text x="28.6" y="175.6">DIO0</text>
<text x="28.6" y="178.3">DIO1</text>
<text x="47.3" y="178.3">DIO5</text>
<text x="48.5" y="175.6">SCK</text>
<text x="55.8" y="179.9">10</text>
<text x="55.8" y="177.2">11</text>
<text x="55.8" y="174.6">12</text>
<text x="24.6" y="182.5">8</text>
<text x="28.6" y="180.9">DIO2</text>
<text x="28.6" y="183.6">DIO3</text>
<text x="45.4" y="183.6">GND.3</text>
<text x="47.3" y="180.9">DIO4</text>
<text x="55.8" y="182.5">9</text>
</g>
<g font-size="1.9" fill="#00f">
<text x="242.1" y="22.7">GND</text>
<text x="242.1" y="28">3.3V</text>
<text x="292.4" y="25.3">GND</text>
<text x="242.1" y="33.3">Rx</text>
<text x="242.1" y="30.6">Tx</text>
<text x="242.1" y="35.9">RST</text>
<text x="292.4" y="35.9">Rx</text>
<text x="292.4" y="33.3">Tx</text>
<text x="292.4" y="30.6">3.3V</text>
<text x="292.4" y="38.6">RST</text>
<text x="177.3" y="172.8">IN</text>
<text x="217" y="172.8">LOAD</text>
</g>
<g font-size="1.4" fill="#00f">
<text x="77.2" y="89.9">1</text>
<text x="84.4" y="86.2" transform="rotate(-90 84.4 86.2)">32</text>
<text x="87" y="86.2" transform="rotate(-90 87 86.2)">31</text>
<text x="89.7" y="86.2" transform="rotate(-90 89.7 86.2)">30</text>
<text x="92.3" y="86.2" transform="rotate(-90 92.3 86.2)">29</text>
<text x="95" y="86.2" transform="rotate(-90 95 86.2)">28</text>
<text x="97.6" y="86.2" transform="rotate(-90 97.6 86.2)">27</text>
<text x="100.3" y="86.2" transform="rotate(-90 100.3 86.2)">26</text>
<text x="102.9" y="86.2" transform="rotate(-90 102.9 86.2)">25</text>
<text x="214" y="87.5" transform="rotate(-90 214 87.5)">32</text>
<text x="216.7" y="87.5" transform="rotate(-90 216.7 87.5)">31</text>
<text x="219.3" y="87.5" transform="rotate(-90 219.3 87.5)">30</text>
<text x="222" y="87.5" transform="rotate(-90 222 87.5)">29</text>
<text x="224.6" y="87.5" transform="rotate(-90 224.6 87.5)">28</text>
<text x="227.3" y="87.5" transform="rotate(-90 227.3 87.5)">27</text>
<text x="229.9" y="87.5" transform="rotate(-90 229.9 87.5)">26</text>
<text x="232.6" y="87.5" transform="rotate(-90 232.6 87.5)">25</text>
<text x="77.2" y="92.6">2</text>
<text x="77.2" y="95.2">3</text>
<text x="79.9" y="91">PD3</text>
<text x="79.9" y="93.6">PD4</text>
<text x="85.5" y="95.2" transform="rotate(-90 85.5 95.2)">PD2(PIN2)</text>
<text x="88.1" y="93.2" transform="rotate(-90 88.1 93.2)">PD1 TX</text>
<text x="90.8" y="93.3" transform="rotate(-90 90.8 93.3)">PD0 RX</text>
<text x="93.4" y="92.6" transform="rotate(-90 93.4 92.6)">RESET</text>
<text x="96" y="90.7" transform="rotate(-90 96 90.7)">PA5</text>
<text x="98.7" y="90.7" transform="rotate(-90 98.7 90.7)">PA4</text>
<text x="101.3" y="90.7" transform="rotate(-90 101.3 90.7)">PA3</text>
<text x="102.7" y="93.6">PA1</text>
<text x="104" y="90.7" transform="rotate(-90 104 90.7)">PA2</text>
<text x="107.2" y="95.2">23</text>
<text x="107.2" y="92.6">24</text>
<text x="206.8" y="91.2">1</text>
<text x="206.8" y="93.9">2</text>
<text x="209.5" y="92.3">PD3</text>
<text x="209.5" y="94.9">PD4</text>
<text x="217.8" y="94.5" transform="rotate(-90 217.8 94.5)">PD1 TX</text>
<text x="220.4" y="94.6" transform="rotate(-90 220.4 94.6)">PD0 RX</text>
<text x="223" y="93.9" transform="rotate(-90 223 93.9)">RESET</text>
<text x="225.7" y="92" transform="rotate(-90 225.7 92)">PA5</text>
<text x="228.3" y="92" transform="rotate(-90 228.3 92)">PA4</text>
<text x="231" y="92" transform="rotate(-90 231 92)">PA3</text>
<text x="232.3" y="94.9">PA1</text>
<text x="233.6" y="92" transform="rotate(-90 233.6 92)">PA2</text>
<text x="236.8" y="93.9">24</text>
<text x="77.2" y="97.8">4</text>
<text x="77.2" y="100.5">5</text>
<text x="79.9" y="96.3">GND</text>
<text x="79.9" y="98.9">VCC</text>
<text x="79.9" y="101.5">GND</text>
<text x="97.4" y="96.3">PA0(PINA0)</text>
<text x="102.1" y="101.5">GND</text>
<text x="102.7" y="98.9">PA7</text>
<text x="107.2" y="100.5">21</text>
<text x="107.2" y="97.8">22</text>
<text x="206.8" y="96.5">3</text>
<text x="206.8" y="99.2">4</text>
<text x="206.8" y="101.8">5</text>
<text x="209.5" y="97.6">GND</text>
<text x="209.5" y="100.2">VCC</text>
<text x="215.1" y="96.5" transform="rotate(-90 215.1 96.5)">PD2(PIN2)</text>
<text x="227" y="97.6">PA0(PINA0)</text>
<text x="232.3" y="100.2">PA7</text>
<text x="236.8" y="101.8">21</text>
<text x="236.8" y="99.2">22</text>
<text x="236.8" y="96.5">23</text>
<text x="77.2" y="103.1">6</text>
<text x="77.2" y="105.8">7</text>
<text x="79.9" y="104.2">VCC</text>
<text x="79.9" y="106.8">XTAL1</text>
<text x="101.7" y="104.2">AREF</text>
<text x="102.7" y="106.8">PA6</text>
<text x="107.2" y="105.8">19</text>
<text x="107.2" y="103.1">20</text>
<text x="206.8" y="104.5">6</text>
<text x="206.8" y="107.1">7</text>
<text x="209.5" y="102.9">GND</text>
<text x="209.5" y="105.5">VCC</text>
<text x="231.3" y="105.5">AREF</text>
<text x="231.7" y="102.9">GND</text>
<text x="236.8" y="107.1">19</text>
<text x="236.8" y="104.5">20</text>
<text x="77.2" y="108.4">8</text>
<text x="79.9" y="109.5">XTAL2</text>
<text x="82.8" y="113.5" transform="rotate(-90 82.8 113.5)">PD5</text>
<text x="85.5" y="113.5" transform="rotate(-90 85.5 113.5)">PD6</text>
<text x="88.1" y="113.5" transform="rotate(-90 88.1 113.5)">PD7</text>
<text x="90.8" y="113.5" transform="rotate(-90 90.8 113.5)">PB0 (PIN8)</text>
<text x="93.4" y="113.5" transform="rotate(-90 93.4 113.5)">PB1(PIN9)</text>
<text x="96" y="113.5" transform="rotate(-90 96 113.5)">PB2 NSS</text>
<text x="98.7" y="113.5" transform="rotate(-90 98.7 113.5)">PB3 MOSI</text>
<text x="101.3" y="113.5" transform="rotate(-90 101.3 113.5)">PB4 MISO</text>
<text x="101.5" y="109.5">AVCC</text>
<text x="102.5" y="112.1">SCK</text>
<text x="107.2" y="111.1">17</text>
<text x="107.2" y="108.4">18</text>
<text x="206.8" y="109.7">8</text>
<text x="209.5" y="108.2">XTAL1</text>
<text x="209.5" y="110.8">XTAL2</text>
<text x="231.1" y="110.8">AVCC</text>
<text x="232.1" y="113.5">SCK</text>
<text x="232.3" y="108.2">PA6</text>
<text x="236.8" y="112.4">17</text>
<text x="236.8" y="109.7">18</text>
<text x="81.8" y="116.2" transform="rotate(-90 81.8 116.2)">9</text>
<text x="84.4" y="117.1" transform="rotate(-90 84.4 117.1)">10</text>
<text x="87" y="117.1" transform="rotate(-90 87 117.1)">11</text>
<text x="89.7" y="117.1" transform="rotate(-90 89.7 117.1)">12</text>
<text x="92.3" y="117.1" transform="rotate(-90 92.3 117.1)">13</text>
<text x="95" y="117.1" transform="rotate(-90 95 117.1)">14</text>
<text x="97.6" y="117.1" transform="rotate(-90 97.6 117.1)">15</text>
<text x="100.3" y="117.1" transform="rotate(-90 100.3 117.1)">16</text>
<text x="211.4" y="117.5" transform="rotate(-90 211.4 117.5)">9</text>
<text x="212.5" y="114.8" transform="rotate(-90 212.5 114.8)">PD5</text>
<text x="214" y="118.4" transform="rotate(-90 214 118.4)">10</text>
<text x="215.1" y="114.8" transform="rotate(-90 215.1 114.8)">PD6</text>
<text x="216.7" y="118.4" transform="rotate(-90 216.7 118.4)">11</text>
<text x="217.8" y="114.8" transform="rotate(-90 217.8 114.8)">PD7</text>
<text x="219.3" y="118.4" transform="rotate(-90 219.3 118.4)">12</text>
<text x="220.4" y="114.8" transform="rotate(-90 220.4 114.8)">PB0 (PIN8)</text>
<text x="222" y="118.4" transform="rotate(-90 222 118.4)">13</text>
<text x="223" y="114.8" transform="rotate(-90 223 114.8)">PB1(PIN9)</text>
<text x="224.6" y="118.4" transform="rotate(-90 224.6 118.4)">14</text>
<text x="225.7" y="114.8" transform="rotate(-90 225.7 114.8)">PB2 NSS</text>
<text x="227.3" y="118.4" transform="rotate(-90 227.3 118.4)">15</text>
<text x="228.3" y="114.8" transform="rotate(-90 228.3 114.8)">PB3 MOSI</text>
<text x="229.9" y="118.4" transform="rotate(-90 229.9 118.4)">16</text>
<text x="231" y="114.8" transform="rotate(-90 231 114.8)">PB4 MISO</text>
</g>
</svg>
